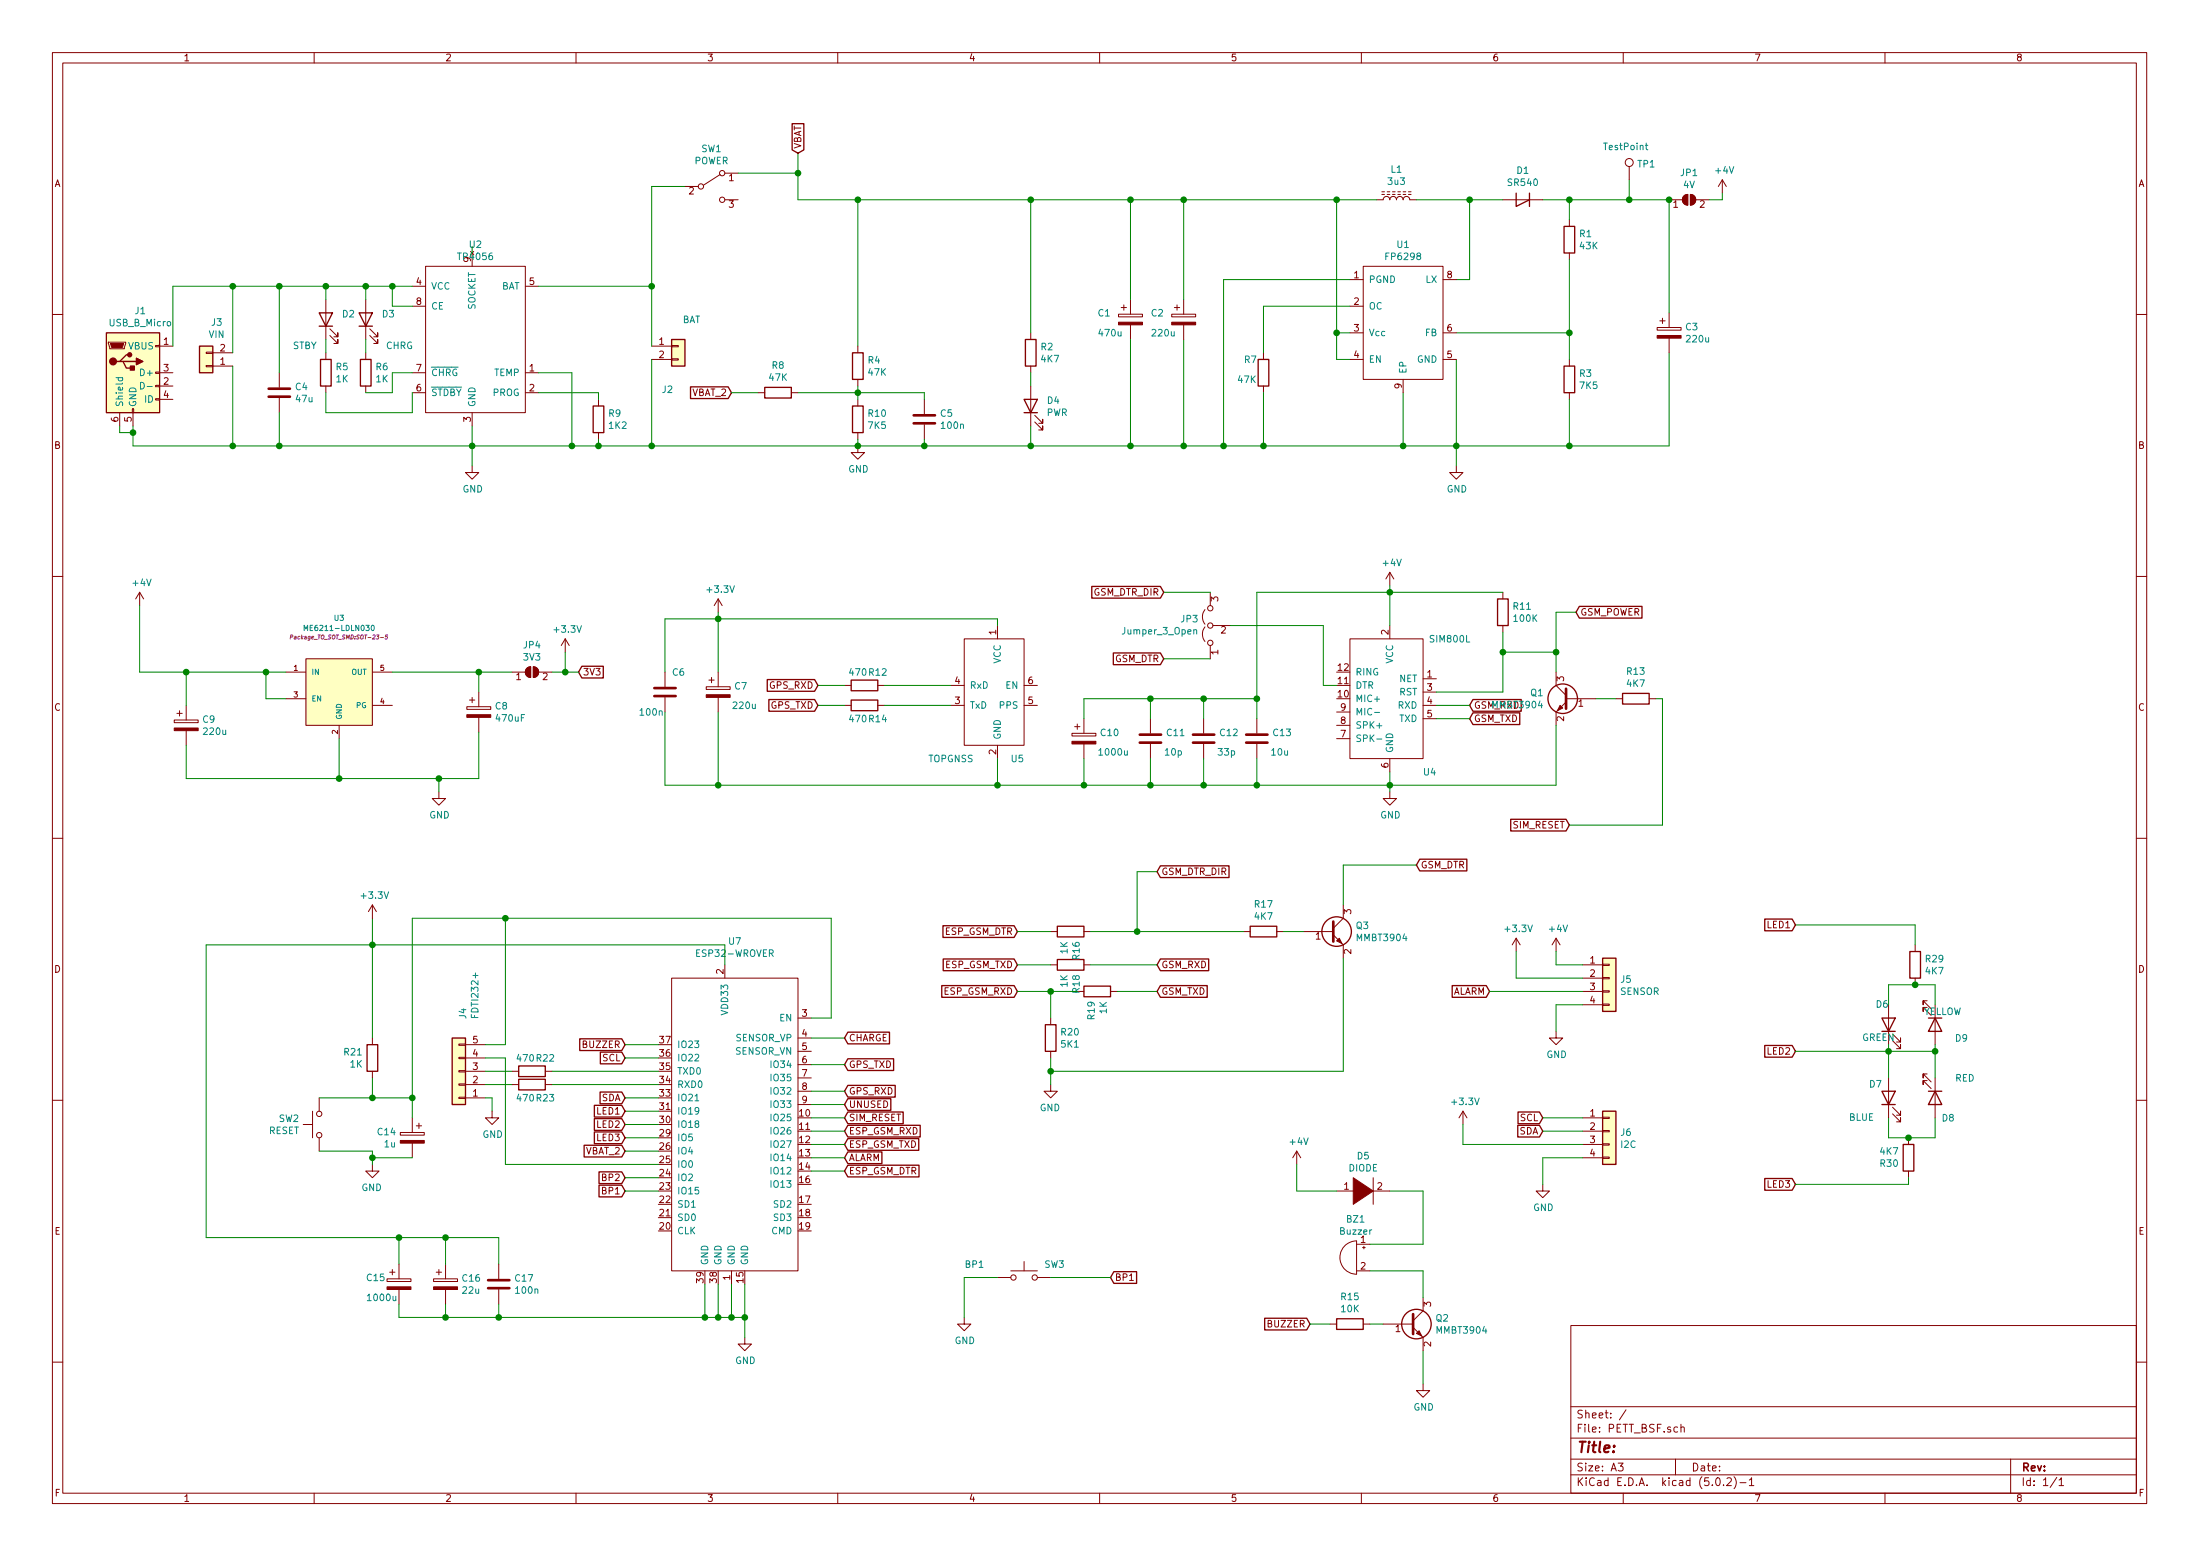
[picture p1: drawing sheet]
<svg xmlns="http://www.w3.org/2000/svg" width="420mm" height="297mm" viewBox="0 0 420 297" stroke-linecap="round" stroke-linejoin="round" font-family="sans-serif">
<g fill="none" stroke="#840000" stroke-width=".19">
<path d="M10 10h400v277h-400zM12 12h396v273.1h-396zM60 10v2M110 10v2M160 10v2M210 10v2M260 10v2M310 10v2M360 10v2M130.8 35.6h2.5M137.5 33.3l-3.1 2M138.4 38.1h2.6"/>
<path d="M138.4 33.1h2.6M262.9 38.1h1.3a.63 .63 0 0 1 .6-.6 .63 .63 0 0 1 .6 .6 .63 .63 0 0 1 .7-.6 .63 .63 0 0 1 .6 .6 .63 .63 0 0 1 .6-.6 .63 .63 0 0 1 .7 .6 .63 .63 0 0 1 .6-.6 .63 .63 0 0 1 .6 .6h1.3M263.9 37.1h.5M263.9 36.6h.5M264.9 37.1h.5M264.9 36.6h.5M265.9 37.1h.5M265.9 36.6h.5M267 37.1h.5M267 36.6h.5M268 37.1h.5M268 36.6h.5"/>
<path d="M269 37.1h.5M269 36.6h.5M287 38.1h7.6M311.1 31.8v2.5M318.8 38.1h2.5M321.5 37.5l.5-.3 .3-.1v2.1a1.03 1.03 0 0 1-.9-.6 1.03 1.03 0 0 1 .1-1.1zM322.8 37.1a1.02 1.02 0 0 1 1 1 1.02 1.02 0 0 1-1 1.1zM323.8 38.1h2.6M328.9 34.3l-.7 1.3M328.9 34.3v2.6M328.9 34.3l.8 1.3M62.2 57.2v7.6"/>
<path d="M69.8 57.2v7.6M78.7 54.6h2.6M78.7 58.5h2.6M81.3 50.8h19v28h-19zM90.2 48.3v2.5M100.3 54.6h2.6M213.6 60h4.6v.5h-4.6zM214.1 58.7h1M214.6 58.2v1M215.9 57.2v2.8M223.8 60h4.5v.5h-4.5zM224.3 58.7h1"/>
<path d="M224.8 58.2v1M226.1 57.2v2.8M257.8 58.5h2.5M257.8 53.4h2.5M260.3 50.8h15.3v21.6h-15.3zM275.6 53.4h2.5M299.7 41.9v1.3M299.7 48.3v1.3M318.8 59.7v2.8M10 60h2M20.7 65.3h3.3v.3l-.3 1h-2.7zM22.9 78.8v2.5"/>
<path d="M25.3 78h.2v.8h-.2zM25.4 78.8v2.5M29.7 76.1h.8v.3h-.8zM29.7 73.6h.8v.2h-.8zM29.7 71h.8v.3h-.8zM29.7 65.9h.8v.3h-.8zM30.5 71.2h2.5M30.5 66.1h2.5M30.5 73.7h2.5M30.5 76.2h2.5M39.4 67.2h1.2v.3h-1.2zM39.4 69.8h1.2v.2h-1.2z"/>
<path d="M40.6 69.9h3.8M40.6 67.3h3.8M53.3 71.2v2.8M53.3 76v2.8M62.2 67.3v1.3M62.2 73.7v1.3M63 64l1.5 1.6v-.8v.8h-.7M63 62.8l1.5 1.5v-.8v.8h-.7M69.8 67.3v1.3M69.8 73.7v1.3M70.6 64l1.5 1.6v-.8v.8h-.7M70.6 62.8l1.5 1.5v-.8v.8h-.7"/>
<path d="M78.7 71.2h2.6M78.7 75h2.6M90.2 78.8v2.5M100.3 71.2h2.6M100.3 75h2.6M114.3 76.2v1.3M124.5 66.1h3.8M124.5 68.6h3.8M128.3 68.5h1.2v.2h-1.2zM128.3 65.9h1.2v.3h-1.2zM144.8 75h1.2M151.1 75h1.3"/>
<path d="M163.8 66.1v1.2M163.8 72.4v1.3M163.8 76.2v1.3M176.5 76.2v2.8M196.8 63.5v1.3M196.8 69.9v1.3M196.8 73.7v7.6M197.6 79.3l1.5 1.5v-.8v.8h-.7M215.9 62v2.8M226.1 62v2.8M241.3 67.3v1.3M241.3 73.7v1.3"/>
<path d="M257.8 68.6h2.5M257.8 63.5h2.5M268 72.4v2.6M275.6 68.6h2.5M275.6 63.5h2.5M299.7 68.6v1.3M299.7 75v1.2M316.5 62.5h4.6v.5h-4.6zM317 61.3h1M317.5 60.7v1.1M318.8 64.6v2.7M408 60h2"/>
<path d="M90.2 88.9v1.3h1.2l-1.2 1.3-1.3-1.3h1.3M114.3 82.6v1.3M163.8 85.1v1.3h1.3l-1.3 1.3-1.2-1.3h1.2M163.8 82.6v1.3M176.5 81.1v2.8M197.6 80.6l1.5 1.5v-.8v.8h-.7M278.1 88.9v1.3h1.3l-1.3 1.3-1.2-1.3h1.2M10 110h2M26.7 113.1l-.8 1.2M26.7 113.1v2.5M26.7 113.1l.7 1.2M137.2 114.3l-.8 1.3"/>
<path d="M137.2 114.3v2.6M137.2 114.3l.7 1.3M190.5 119.4v2.6M230.1 119.7a2.26 2.26 0 0 0 0 2.8M230.1 116.4a2.26 2.26 0 0 0 0 2.8M231.1 113.1v2.5M231.6 119.4h3.3M265.4 109.3v2.5M265.4 119.4v2.6M265.4 109.3l-.7 1.2M265.4 109.3l.8 1.2M287 113.1v1.2"/>
<path d="M287 119.4v1.3M408 110h2M33.3 137.5h4.5v.5h-4.5zM33.8 136.2h1M34.3 135.7v1M35.6 134.7v2.8M35.6 139.5v2.8M54.6 133.4h3.8M54.6 128.3h3.8M58.4 125.8h12.7v12.7h-12.7zM64.8 138.5v2.5M71.1 134.7h3.8"/>
<path d="M71.1 128.3h3.8M89.2 134.9h4.5v.5h-4.5zM89.7 133.6h1M90.2 133.1v1M91.4 132.1v2.8M91.4 136.9v2.8M97.8 128.3h2.5M100.7 127.5l.6-.2v2a1.02 1.02 0 0 1-.9-.6 1.02 1.02 0 0 1 .3-1.2zM101.9 127.3a1.02 1.02 0 0 1 1 1 1.02 1.02 0 0 1-1 1zM102.9 128.3h2.5M107.9 122l-.7 1.2M107.9 122v2.5"/>
<path d="M107.9 122l.8 1.2M127 128.3v2.8M127 133.1v2.8M134.9 131.1h4.5v.5h-4.5zM135.4 129.8h1M135.9 129.3v1M137.2 128.3v2.8M137.2 133.1v2.8M161.3 134.7h1.3M161.3 130.8h1.3M167.6 134.7h1.3M167.6 130.8h1.3"/>
<path d="M181.6 134.7h2.5M181.6 130.8h2.5M184.1 122h11.5v20.3h-11.5zM195.6 134.7h2.5M195.6 130.8h2.5M204.7 140h4.6v.5h-4.6zM205.2 138.7h1M205.7 138.2v1M207 137.2v2.8M219.7 137.2v2.8M229.9 137.2v2.8M231.1 123.2v2.6"/>
<path d="M240 137.2v2.8M255.3 138.5h2.5M255.3 135.9h2.5M257.8 122h14v22.8h-14zM271.8 129.6h2.5M271.8 132.1h2.5M271.8 134.7h2.5M271.8 137.2h2.5M282.5 134a.59 .59 0 0 0-.7 .6 .59 .59 0 0 0 .7 .6v-.5h-.2M283.8 134l-.5-.1-.2 .2v.3l.5 .3 .2 .3-.3 .2h-.5M284.3 135.2v-1.3l.4 1 .4-1v1.3M297.2 128.3v2.5l1.9 2"/>
<path d="M299.1 134l-1.9 1.9v2.6M299.1 133.4h5.7M308.6 133.4h1.3M315 133.4h1.2M83.8 151.2v1.2h1.3l-1.3 1.3-1.3-1.3h1.3M190.5 142.3v2.5M207 142v2.8M219.7 142v2.8M229.9 142v2.8M240 142v2.8M255.3 141h2.5M265.4 151.2v1.2h1.3l-1.3 1.3-1.2-1.3h1.2"/>
<path d="M265.4 144.8v2.6M10 160h2M71.1 172.8v2.5M71.1 172.8l-.7 1.2M71.1 172.8l.8 1.2M200.7 177.8h1.2M207 177.8h1.3M237.5 177.8h1.3M243.8 177.8h1.3M248.9 177.8h5.7M254.6 178.5l1.9 1.9v2.5M256.5 172.8v2.5l-1.9 1.9"/>
<path d="M289.6 179.1l-.8 1.3M289.6 179.1v2.5M289.6 179.1l.7 1.3M297.2 179.1v2.5M297.2 179.1l-.8 1.3M297.2 179.1l.7 1.3M408 160h2M71.1 198.2v1.2M87.6 199.3h1.3v.3h-1.3zM88.9 199.4h3.8M128.3 186.7h24.1v55.9h-24.1zM138.4 184.2v2.5"/>
<path d="M152.4 194.3h2.5M152.4 198.2h2.5M200.7 194.3v1.3M200.7 184.2h1.2M205.7 189.3h1.3M207 184.2h1.3M212.1 189.3h1.3M297.2 196.9v1.3h1.2l-1.2 1.2-1.3-1.2h1.3M302.3 189.3h3.8M302.3 184.2h3.8M302.3 186.7h3.8M302.3 191.8h3.8"/>
<path d="M306.1 191.7h1.2v.2h-1.2zM306.1 189.1h1.2v.3h-1.2zM306.1 184.1h1.2v.2h-1.2zM306.1 186.6h1.2v.3h-1.2zM360.7 191.8v7.6M361.4 198.7l1.6 1.5v-.8v.8h-.8M361.4 197.4l1.6 1.5v-.7v.7h-.8M365.8 180.4v1.2M365.8 186.7v1.3M368 191h-.7v.8v-.8l1.5 1.6M369.6 191.8v7.6M10 210h2"/>
<path d="M57.9 214.7h1.8M59.7 212.1v5.1M61 209.6v2.5M61 217.2v2.5M71.1 204.5v1.3M76.5 216.2h4.5v.5h-4.5zM78.7 213.4v2.8M78.7 218.2v2.8M79.5 214.9h1M80 214.4v1M87.6 201.8h1.3v.3h-1.3zM87.6 206.9h1.3v.3h-1.3z"/>
<path d="M87.6 209.5h1.3v.2h-1.3zM87.6 204.4h1.3v.2h-1.3zM88.9 204.5h3.8M88.9 207h3.8M88.9 209.6h3.8M88.9 202h3.8M94 212.1v1.3h1.2l-1.2 1.3-1.3-1.3h1.3M97.8 204.5h1.3M97.8 207h1.3M104.1 204.5h1.3M104.1 207h1.3M152.4 200.7h2.5"/>
<path d="M152.4 203.2h2.5M152.4 205.8h2.5M152.4 208.3h2.5M152.4 210.9h2.5M200.7 207v1.3h-1.3l1.3 1.3 1.2-1.3h-1.2M200.7 200.7v1.3M247.6 219.7l-.7 1.3M247.6 219.7v2.6M247.6 219.7l.8 1.3M279.4 212.1l-.8 1.3M279.4 212.1v2.6M279.4 212.1l.8 1.3"/>
<path d="M302.3 213.4h3.8M302.3 215.9h3.8M302.3 218.5h3.8M306.1 218.3h1.2v.3h-1.2zM306.1 213.3h1.2v.2h-1.2zM306.1 215.8h1.2v.3h-1.2zM360.7 205.8v7.6M361.4 212.6l1.6 1.6v-.8v.8h-.8M361.4 211.4l1.6 1.5v-.8v.8h-.8M364.5 217.2v1.3M368 205h-.7v.8v-.8l1.5 1.5M368 206.3h-.7v.7v-.7l1.5 1.5"/>
<path d="M369.6 205.8v7.6M408 210h2M71.1 222.3v1.3h-1.3l1.3 1.2 1.3-1.2h-1.3M255.3 227.4h3.8M256.8 237.8a3.3 3.3 0 0 1 2.3-.9v6.3a3.2 3.2 0 0 1-2.9-1.9 3.2 3.2 0 0 1 .6-3.5zM259.1 237.5h2.5M260.2 238.2h.5M260.5 237.9v.5M261.6 227.4h3.8M262.3 224.8v5.1M294.6 226.1v1.3h1.3l-1.3 1.2-1.2-1.2h1.2M302.3 221h3.8"/>
<path d="M306.1 220.9h1.2v.2h-1.2zM364.5 223.6v1.2M73.9 244.1h4.6v.5h-4.6zM74.4 242.9h1M74.9 242.4v1M76.2 241.3v2.8M76.2 246.2v2.8M82.8 244.1h4.6v.5h-4.6zM83.3 242.9h1M83.8 242.4v1M85.1 241.3v2.8M85.1 246.2v2.8"/>
<path d="M95.2 241.3v2.8M95.2 246.2v2.8M139.7 242.6v2.5M142.2 255.3v1.3h1.3l-1.3 1.2-1.2-1.2h1.2M184.1 251.5v1.3h1.3l-1.3 1.2-1.2-1.2h1.2M190.5 243.9h2.5M193 242.6h5.1M195.6 240.8v1.8M198.1 243.9h2.6M254 252.8h1.3M259.1 242.6h2.5M260.3 252.8h1.3"/>
<path d="M264.2 252.8h5.7M269.9 253.4l1.9 1.9v2.5M271.8 247.7v2.5l-1.9 1.9M300 253h108v32.1h-108zM10 260h2M271.8 264.2v1.3h1.2l-1.2 1.2-1.3-1.2h1.3M300 278.5h108M300 274.5h108M300 268.5h108M309 279.3h1l-.5 .6 .4 .1v.7l-.2 .1-.7-.1M310.5 269.1l-1.2 2M320 278.5v3"/>
<path d="M321 272.5l.3-.1 .3 .1 .1 .9M321 271.9v1.5M384 278.5v6.6M408 260h2M60 285.1v1.9M110 285.1v1.9M160 285.1v1.9M210 285.1v1.9M260 285.1v1.9M300 281.5h108M310 285.1v1.9M327.8 282.3l.2-.2a.86 .86 0 0 1 .2 1.5 .79 .79 0 0 1-.4-1.3z"/>
<path d="M329.2 283.5v.1M329.8 282.3l.6-.2 .2 .2 .1 .2-1 1.1h1M331.2 281.9a1.71 1.71 0 0 1 0 2.3M332.3 283h1.2M334.1 282.5l.4-.4v1.5M334.1 283.6h.8M360 285.1v1.9M392.8 282l-1.3 2M393.2 282.5l.5-.4v1.5M393.2 283.6h.9"/>
<circle cx="133.9" cy="35.6" r=".51"/>
<circle cx="137.9" cy="33.1" r=".51"/>
<circle cx="137.9" cy="38.1" r=".51"/>
<circle cx="311.2" cy="31" r=".76"/>
<circle cx="231.1" cy="119.4" r=".51"/>
<circle cx="231.1" cy="116.1" r=".51"/>
<circle cx="231.1" cy="122.7" r=".51"/>
<circle cx="61" cy="212.6" r=".51"/>
<circle cx="61" cy="216.7" r=".51"/>
<circle cx="193.5" cy="243.9" r=".51"/>
<circle cx="197.6" cy="243.9" r=".51"/>
</g>
<path d="M314.2 27.7h.5M314.4 27.3v1.1l.3 .2M22.1 72.1h1.3M22.6 72.1v.4l.2 .2 .6-.1v-.5M26.8 73a.64 .64 0 0 1 .8 .6 .64 .64 0 0 1-.8 .7zM28.1 73.8h1M71 119.4h.1a.55 .55 0 0 1 .4 .5 .55 .55 0 0 1-.4 .5l-.2-.4zM58.1 120.4v-1l.3 .7 .4-.7v1M228 120.3h.5v.7M262.5 136h1M262.9 141.1h1M132.7 210.1h.8" fill="none" stroke="#008484" stroke-width=".19"/>
<g fill="none" stroke="#840000" stroke-width=".25">
<path d="M151.3 23.6h2.2v5l-1.1 .6-1.1-.6zM289.6 36.9v2.5l2.5-1.3M292.1 36.9v2.5M61 59.7h2.5l-1.3 2.6zM68.6 59.7h2.5l-1.3 2.6zM298.7 43.2h2v5.1h-2zM20.3 63.5h10.2v15.3h-10.2zM22.9 69h.6l.6 1.3h1.3M23.5 69h2.5M24.8 67.7h-.7l-1.2 1.3h-.7M38.1 66.1h2.5v5.1h-2.5zM61 62.3h2.5"/>
<path d="M61.2 68.6h2v5.1h-2zM68.6 62.3h2.5M68.8 68.6h2.1v5.1h-2.1zM113.3 77.5h2v5.1h-2zM128.3 64.8h2.5v5.1h-2.5zM131.9 73.8h7.2l.6 1.2-.6 1.1h-7.2zM146 74h5.1v2h-5.1zM162.8 77.5h2v5.1h-2zM162.8 67.3h2v5.1h-2zM195.6 76.2h2.5l-1.3 2.6zM195.6 78.8h2.5M195.8 64.8h2.1v5.1h-2.1z"/>
<path d="M240.3 68.6h2v5.1h-2zM298.7 69.9h2v5.1h-2zM208.5 111.9h13.1l.6 1.2-.6 1.1h-13.1zM286 114.3h2v5.1h-2zM301.6 115.8h12v2.2h-12l-.6-1.1zM111.1 127.2h4.1v2.2h-4.1l-.6-1.1zM146.5 129.7h9.1l.6 1.1-.6 1.2h-9.1zM146.8 133.5h8.8l.6 1.2-.6 1.1h-8.8zM162.6 129.8h5v2.1h-5zM162.6 133.6h5v2.1h-5zM212.6 124.6h9l.6 1.2-.6 1.1h-9zM281.3 133.5h9.2v2.3h-9.2l-.6-1.1z"/>
<path d="M281.3 136.1h8.9v2.2h-8.9l-.6-1.1zM309.9 132.4h5.1v2h-5.1zM288.5 156.4h10.6l.6 1.1-.6 1.1h-10.6zM180.1 176.7h13.6l.6 1.1-.6 1.2h-13.6zM201.9 176.8h5.1v2.1h-5.1zM221.6 165.3h13.1v2.2h-13.1l-.6-1.1zM238.8 176.8h5v2.1h-5zM271.1 164h9v2.3h-9l-.6-1.2zM337 175.4h5.3l.6 1.2-.6 1.1h-5.3zM70.1 199.4h2v5.1h-2zM86.4 198.2h2.5v12.7h-2.5zM110.7 198.3h8l.7 1.1-.7 1.1h-8z"/>
<path d="M161.9 197h8v2.3h-8l-.6-1.1zM179.9 188.1h13.8l.6 1.2-.6 1.1h-13.8zM180.1 183.1h13.6l.6 1.1-.6 1.1h-13.6zM199.6 195.6h2.1v5.1h-2.1zM201.9 183.2h5.1v2h-5.1zM207 188.3h5.1v2h-5.1zM221.6 183.1h9.2v2.2h-9.2l-.6-1.1zM221.6 188.1h9v2.3h-9l-.6-1.1zM277.3 188.1h6.5l.7 1.2-.7 1.1h-6.5zM306.1 182.9h2.5v10.2h-2.5zM337 199.6h5.3l.6 1.1-.6 1.1h-5.3zM359.4 194.3h2.5l-1.2 2.6z"/>
<path d="M364.7 181.6h2.1v5.1h-2.1zM369.6 194.3l1.2 2.6h-2.5zM99.1 203.5h5v2h-5zM99.1 206h5v2.1h-5zM111.6 218.6h7.1l.7 1.1-.7 1.2h-7.1zM113.5 213.5h5.2l.7 1.2-.7 1.1h-5.2zM113.5 211h5.2l.7 1.1-.7 1.1h-5.2zM113.5 216.1h5.2l.7 1.1-.7 1.1h-5.2zM114.6 208.5h4.1l.7 1.1-.7 1.1h-4.1zM114.7 200.8h4l.7 1.2-.7 1.1h-4zM161.9 214.8h13.8v2.3h-13.8l-.6-1.2zM161.9 217.4h13.6v2.2h-13.6l-.6-1.1z"/>
<path d="M161.9 212.3h10.6v2.2h-10.6l-.6-1.1zM161.9 207.2h9.1v2.2h-9.1l-.6-1.1zM161.9 202.1h8.8v2.3h-8.8l-.6-1.2zM161.9 219.9h6.5v2.2h-6.5l-.6-1.1zM161.9 209.7h8.2v2.3h-8.2l-.6-1.1zM289.9 214.8h4.1l.6 1.1-.6 1.2h-4.1zM289.9 212.3h4.1l.6 1.1-.6 1.1h-4.1zM306.1 212.1h2.5v10.2h-2.5zM359.4 208.3h2.5l-1.2 2.6zM359.4 210.9h2.5M363.5 218.5h2v5.1h-2zM368.3 208.3h2.5"/>
<path d="M369.6 208.3l1.2 2.6h-2.5zM114.4 226.2h4.3l.7 1.2-.7 1.1h-4.3zM114.4 223.7h4.3l.7 1.1-.7 1.1h-4.3zM161.9 222.4h13.6v2.3h-13.6l-.6-1.1zM337 225h5.3l.6 1.1-.6 1.1h-5.3zM212.7 242.8h4.4v2.2h-4.4l-.6-1.1zM241.5 251.6h8.1l.6 1.2-.6 1.1h-8.1zM255.3 251.8h5v2h-5z"/>
<circle cx="298.4" cy="133.4" r="2.82"/>
<circle cx="255.3" cy="177.8" r="2.82"/>
<circle cx="270.5" cy="252.8" r="2.82"/>
</g>
<g fill="none" stroke="#008400" stroke-width=".19">
<path d="M130.8 35.6h-6.3v30.5M141 33.1h11.4M152.4 29.2v8.9h110.5M163.8 38.1v28M196.8 38.1v25.4M215.9 38.1v19.1M226.1 38.1v19.1M255.3 38.1v30.5h2.5M270.5 38.1h16.5M280.7 38.1v15.3h-2.6M294.6 38.1h24.2v21.6M299.7 38.1v3.8"/>
<path d="M311.1 34.3v3.8M328.9 36.9v1.2h-2.5M44.4 54.6v12.7M53.3 54.6v16.6M62.2 54.6v2.6M69.8 54.6v2.6M74.9 54.6v3.9h3.8M78.7 54.6h-45.7v11.5M90.2 47v1.3M102.9 54.6h21.6M257.8 58.5h-16.5v8.8M257.8 53.4h-24.1v31.7"/>
<path d="M299.7 49.6v19M44.4 69.9v15.2M53.3 78.8v6.3M62.2 75v3.8h16.5v-3.8M62.2 64.8v2.5M69.8 64.8v2.5M78.7 71.2h-3.8v3.8h-5.1M102.9 71.2h6.3v13.9M102.9 75h11.4v1.2M124.5 68.6v16.5M139.7 75h5.1M152.4 75h24.1v1.2"/>
<path d="M163.8 73.7v2.5M196.8 71.2v2.5M215.9 64.8v20.3M226.1 64.8v20.3M241.3 75v10.1M255.3 63.5h2.5M268 75v10.1M278.1 68.6v20.3M278.1 63.5h21.6M299.7 76.2v8.9M318.8 67.3v17.8h-293.4v-3.8M22.9 81.3v1.3h2.5"/>
<path d="M90.2 81.3v7.6M114.3 83.9v1.2M163.8 83.9v1.2M176.5 83.9v1.2M196.8 81.3v3.8M26.7 115.6v12.7h27.9M137.2 116.9v11.4M190.5 119.4v-1.3h-63.5v10.2M222.2 113.1h8.9M234.9 119.4h17.8v11.4h2.6M265.4 111.8v7.6M287 113.1h-47v24.1"/>
<path d="M301 116.9h-3.8v11.4M35.6 128.3v6.4M50.8 128.3v5.1h3.8M74.9 128.3h22.9M91.4 139.7v8.9h-55.8v-6.3M91.4 128.3v3.8M105.4 128.3h5.1M107.9 124.5v3.8M127 135.9v14h170.2v-11.4M137.2 135.9v14M156.2 134.7h5.1M156.2 130.8h5.1"/>
<path d="M168.9 134.7h12.7M168.9 130.8h12.7M219.7 133.4v3.8M222.2 125.8h8.9M229.9 133.4v3.8M240 133.4h-33v3.8M274.3 134.7h6.4M274.3 137.2h6.4M287 124.5h10.2M287 120.7v11.4h-12.7M304.8 133.4h3.8M316.2 133.4h1.3v24.1h-17.8"/>
<path d="M64.8 141v7.6M83.8 148.6v2.6M190.5 144.8v5.1M207 144.8v5.1M219.7 144.8v5.1M229.9 144.8v5.1M240 144.8v5.1M265.4 147.4v3.8M71.1 175.3v22.9M96.5 175.3v24.1h-3.8M194.3 177.8h6.4M208.3 177.8h29.2"/>
<path d="M221 166.4h-3.8v11.4M245.1 177.8h3.8M270.5 165.1h-14v7.7M342.9 176.6h22.9v3.8M119.4 199.4h6.3M138.4 184.2v-3.8h-99v55.9h55.8v5M154.9 194.3h3.8v-19h-80v38.1M154.9 198.2h6.4M194.3 184.2h6.4M194.3 189.3h11.4M200.7 189.3v5M208.3 184.2h12.7"/>
<path d="M213.4 189.3h7.6M256.5 182.9v21.6h-55.8M284.5 189.3h17.8M289.6 181.6v5.1h12.7M297.2 181.6v2.6h5.1M302.3 191.8h-5.1v5.1M360.7 191.8v-3.8h8.9v3.8M360.7 199.4v6.4M369.6 199.4v6.4M61 219.7h10.1v2.6M61 209.6h17.7M71.1 205.8v3.8"/>
<path d="M92.7 209.6h1.3v2.5M92.7 202h3.8v20.3h29.2M92.7 207h5.1M92.7 204.5h5.1M105.4 207h20.3M105.4 204.5h20.3M119.4 209.6h6.3M119.4 217.2h6.3M119.4 202h6.3M119.4 214.7h6.3M119.4 219.7h6.3M119.4 212.1h6.3"/>
<path d="M154.9 215.9h6.4M154.9 218.5h6.4M154.9 203.2h6.4M154.9 208.3h6.4M154.9 213.4h6.4M154.9 210.9h6.4M200.7 202v5M279.4 214.7v3.8h22.9M294.6 215.9h7.7M294.6 213.4h7.7M342.9 200.7h26.7M360.7 213.4v3.8h8.9v-3.8"/>
<path d="M71.1 221h7.6M76.2 236.3v5M85.1 236.3v5M119.4 227.4h6.3M119.4 224.8h6.3M154.9 221h6.4M154.9 223.6h6.4M247.6 222.3v5.1h7.7M265.4 227.4h6.4v10.1h-10.2M302.3 221h-7.7v5.1M364.5 224.8v1.3h-21.6M76.2 249v2.5h66"/>
<path d="M85.1 249v2.5M95.2 249v2.5M134.6 245.1v6.4M137.2 245.1v6.4M139.7 245.1v6.4M142.2 245.1v10.2M190.5 243.9h-6.4v7.6M200.7 243.9h11.4M250.2 252.8h3.8M261.6 252.8h2.6M261.6 242.6h10.2v5.1M271.8 257.8v6.4"/>
</g>
<g fill="#840000" stroke="#840000" stroke-width=".19">
<path d="M76.5 217.7h4.5v.5h-4.5z"/>
<path d="M73.9 245.7h4.6v.5h-4.6z"/>
<path d="M82.8 245.7h4.6v.5h-4.6z"/>
<path d="M134.9 132.6h4.5v.5h-4.5z"/>
<path d="M297.9 134.7l.5 .5-1 .5z"/>
<path d="M204.7 141.5h4.6v.5h-4.6z"/>
<path d="M213.6 61.5h4.6v.5h-4.6z"/>
<path d="M316.5 64h4.6v.6h-4.6z"/>
<path d="M321.5 37.5l.5-.3 .3-.1v2.1a1.03 1.03 0 0 1-.9-.6 1.03 1.03 0 0 1 .1-1.1z"/>
<path d="M322.8 37.1a1.02 1.02 0 0 1 1 1 1.02 1.02 0 0 1-1 1.1z"/>
<path d="M223.8 61.5h4.5v.5h-4.5z"/>
<path d="M270.5 254.5l.5-.5 .5 1.1z"/>
<path d="M100.7 127.5l.6-.2v2a1.02 1.02 0 0 1-.9-.6 1.02 1.02 0 0 1 .3-1.2z"/>
<path d="M101.9 127.3a1.02 1.02 0 0 1 1 1 1.02 1.02 0 0 1-1 1z"/>
<path d="M89.2 136.4h4.5v.5h-4.5z"/>
<path d="M33.3 139h4.5v.5h-4.5z"/>
<path d="M21.1 65.6h2.5l-.2 .7h-2.1z"/>
<path d="M258.4 224.8l3.9 2.6-3.9 2.5z"/>
<path d="M255.3 179.6l.5-.5 .5 1z"/>
</g>
<g fill="#008400" stroke="#008400" stroke-width=".25">
<circle cx="71.1" cy="221" r=".51"/>
<circle cx="142.2" cy="251.5" r=".51"/>
<circle cx="139.7" cy="251.5" r=".51"/>
<circle cx="137.2" cy="251.5" r=".51"/>
<circle cx="85.1" cy="236.3" r=".51"/>
<circle cx="85.1" cy="251.5" r=".51"/>
<circle cx="265.4" cy="149.9" r=".51"/>
<circle cx="240" cy="149.9" r=".51"/>
<circle cx="240" cy="133.4" r=".51"/>
<circle cx="137.2" cy="118.1" r=".51"/>
<circle cx="137.2" cy="149.9" r=".51"/>
<circle cx="265.4" cy="113.1" r=".51"/>
<circle cx="134.6" cy="251.5" r=".51"/>
<circle cx="95.3" cy="251.5" r=".51"/>
<circle cx="71.1" cy="180.4" r=".51"/>
<circle cx="78.7" cy="209.6" r=".51"/>
<circle cx="96.5" cy="175.3" r=".51"/>
<circle cx="200.7" cy="189.3" r=".51"/>
<circle cx="219.7" cy="133.4" r=".51"/>
<circle cx="229.9" cy="133.4" r=".51"/>
<circle cx="229.9" cy="149.9" r=".51"/>
<circle cx="219.7" cy="149.9" r=".51"/>
<circle cx="76.2" cy="236.3" r=".51"/>
<circle cx="71.1" cy="209.6" r=".51"/>
<circle cx="74.9" cy="54.6" r=".51"/>
<circle cx="90.2" cy="85.1" r=".51"/>
<circle cx="62.2" cy="54.6" r=".51"/>
<circle cx="69.9" cy="54.6" r=".51"/>
<circle cx="109.2" cy="85.1" r=".51"/>
<circle cx="226.1" cy="38.1" r=".51"/>
<circle cx="226.1" cy="85.1" r=".51"/>
<circle cx="268" cy="85.1" r=".51"/>
<circle cx="280.7" cy="38.1" r=".51"/>
<circle cx="299.7" cy="63.5" r=".51"/>
<circle cx="278.1" cy="85.1" r=".51"/>
<circle cx="299.7" cy="38.1" r=".51"/>
<circle cx="318.8" cy="38.1" r=".51"/>
<circle cx="163.8" cy="75" r=".51"/>
<circle cx="163.8" cy="85.1" r=".51"/>
<circle cx="83.8" cy="148.6" r=".51"/>
<circle cx="108" cy="128.3" r=".51"/>
<circle cx="64.8" cy="148.6" r=".51"/>
<circle cx="35.6" cy="128.3" r=".51"/>
<circle cx="255.3" cy="38.1" r=".51"/>
<circle cx="241.3" cy="85.1" r=".51"/>
<circle cx="233.7" cy="85.1" r=".51"/>
<circle cx="311.1" cy="38.1" r=".51"/>
<circle cx="176.5" cy="85.1" r=".51"/>
<circle cx="196.9" cy="85.1" r=".51"/>
<circle cx="215.9" cy="85.1" r=".51"/>
<circle cx="215.9" cy="38.1" r=".51"/>
<circle cx="196.8" cy="38.1" r=".51"/>
<circle cx="50.8" cy="128.3" r=".51"/>
<circle cx="255.3" cy="63.5" r=".51"/>
<circle cx="163.8" cy="38.1" r=".51"/>
<circle cx="287" cy="124.5" r=".51"/>
<circle cx="200.7" cy="204.5" r=".51"/>
<circle cx="217.2" cy="177.8" r=".51"/>
<circle cx="297.2" cy="124.5" r=".51"/>
<circle cx="365.8" cy="188" r=".51"/>
<circle cx="360.7" cy="200.7" r=".51"/>
<circle cx="364.5" cy="217.2" r=".51"/>
<circle cx="369.6" cy="200.7" r=".51"/>
<circle cx="152.4" cy="33.1" r=".51"/>
<circle cx="299.7" cy="85.1" r=".51"/>
<circle cx="114.3" cy="85.1" r=".51"/>
<circle cx="124.5" cy="85.1" r=".51"/>
<circle cx="124.5" cy="54.6" r=".51"/>
<circle cx="25.4" cy="82.6" r=".51"/>
<circle cx="53.3" cy="85.1" r=".51"/>
<circle cx="44.5" cy="85.1" r=".51"/>
<circle cx="53.3" cy="54.6" r=".51"/>
<circle cx="44.5" cy="54.6" r=".51"/>
<circle cx="91.4" cy="128.3" r=".51"/>
<circle cx="190.5" cy="149.9" r=".51"/>
<circle cx="207" cy="149.9" r=".51"/>
</g>
<g fill="none" stroke="#840000" stroke-width=".51">
<path d="M51.3 75.7h4.1M51.3 74.2h4.1M174.5 79.3h4.1M174.5 80.8h4.1M125 132.9h4M125 131.4h4M299.1 131.5v3.8M217.7 141.8h4M217.7 140.2h4M227.8 141.8h4.1M227.8 140.2h4.1M238 141.8h4.1"/>
<path d="M238 140.2h4.1M254.6 175.9v3.8M93.2 245.9h4.1M93.2 244.4h4.1M269.9 250.9v3.8"/>
</g>
<g fill="#ffffc2" stroke="#ffffc2" stroke-width=".19">
<path d="M86.4 198.2h2.5v12.7h-2.5z"/>
<path d="M38.1 66.1h2.5v5.1h-2.5z"/>
<path d="M58.4 125.8h12.7v12.7h-12.7z"/>
<path d="M128.3 64.8h2.5v5.1h-2.5z"/>
<path d="M20.3 63.5h10.2v15.3h-10.2z"/>
<path d="M306.1 212.1h2.5v10.2h-2.5z"/>
<path d="M306.1 182.9h2.5v10.2h-2.5z"/>
</g>
<path d="M55.5 121.6h.4v-.3l-.4-.1-.1 .8M74 121.2h-.3l-.1 .4h.4l-.1 .4-.4-.1" fill="none" stroke="#840084" stroke-width=".19"/>
<g fill="#840000" stroke="#840000" stroke-width=".25">
<path d="M24.9 69.9h.8v.7h-.8z"/>
<path d="M26 68.4l1.3 .6-1.3 .6z"/>
<circle cx="21.6" cy="69" r=".63"/>
<circle cx="24.8" cy="67.7" r=".38"/>
</g>
<text font-size="2.8" fill="#840000" x="301" y="277.3">Title:</text>
<g font-size="2.1" fill="#840000">
<text x="301" y="273.5">File: PETT_BSF.sch</text>
<text x="301" y="270.8">Sheet: /</text>
<text x="301" y="280.9">Size: A3</text>
<text x="323" y="280.9">Date:</text>
<text x="386" y="280.9">Rev:</text>
<text x="301" y="283.7">KiCad E.D.A. kicad (5.0.2)-1</text>
<text x="386" y="283.7">Id: 1/1</text>
</g>
<g font-size="1.8" fill="#840000">
<text x="35" y="11.7">1</text>
<text x="85" y="11.7">2</text>
<text x="135" y="11.7">3</text>
<text x="185" y="11.7">4</text>
<text x="235" y="11.7">5</text>
<text x="285" y="11.7">6</text>
<text x="335" y="11.7">7</text>
<text x="385" y="11.7">8</text>
<text x="153" y="28.5" transform="rotate(-90 153 28.5)">VBAT</text>
<text x="10.4" y="35.7">A</text>
<text x="139.2" y="34.6">1</text>
<text x="408.4" y="35.7">A</text>
<text x="131.6" y="37.1">2</text>
<text x="139.2" y="39.7">3</text>
<text x="319.6" y="39.7">1</text>
<text x="324.6" y="39.7">2</text>
<text x="258.6" y="53.1">1</text>
<text x="276.4" y="53.1">8</text>
<text x="79.5" y="54.4">4</text>
<text x="79.5" y="58.2">8</text>
<text x="101.1" y="54.4">5</text>
<text x="258.6" y="58.2">2</text>
<text x="31.3" y="65.8">1</text>
<text x="125.9" y="65.8">1</text>
<text x="258.6" y="63.3">3</text>
<text x="276.4" y="63.3">6</text>
<text x="31.3" y="70.9">3</text>
<text x="42.1" y="69.6">1</text>
<text x="42.1" y="67.1">2</text>
<text x="79.5" y="70.9">7</text>
<text x="101.1" y="70.9">1</text>
<text x="125.9" y="68.4">2</text>
<text x="258.6" y="68.4">4</text>
<text x="276.4" y="68.4">5</text>
<text x="31.3" y="73.4">2</text>
<text x="31.3" y="76">4</text>
<text x="79.5" y="74.7">6</text>
<text x="101.1" y="74.7">2</text>
<text x="132.1" y="75.6">VBAT_2</text>
<text x="267.7" y="74.2" transform="rotate(-90 267.7 74.2)">9</text>
<text x="22.6" y="80.5" transform="rotate(-90 22.6 80.5)">6</text>
<text x="25.1" y="80.5" transform="rotate(-90 25.1 80.5)">5</text>
<text x="89.9" y="80.5" transform="rotate(-90 89.9 80.5)">3</text>
<text x="10.4" y="85.7">B</text>
<text x="408.4" y="85.7">B</text>
<text x="208.8" y="113.7">GSM_DTR_DIR</text>
<text x="232.7" y="114.8" transform="rotate(-90 232.7 114.8)">3</text>
<text x="301.8" y="117.5">GSM_POWER</text>
<text x="190.2" y="121.2" transform="rotate(-90 190.2 121.2)">1</text>
<text x="232.7" y="125" transform="rotate(-90 232.7 125)">1</text>
<text x="233.2" y="120.9">2</text>
<text x="265.2" y="121.2" transform="rotate(-90 265.2 121.2)">2</text>
<text x="98.6" y="129.8">1</text>
<text x="103.7" y="129.8">2</text>
<text x="111.3" y="128.9">3V3</text>
<text x="147" y="131.5">GPS_RXD</text>
<text x="182.4" y="130.6">4</text>
<text x="196.4" y="130.6">6</text>
<text x="212.8" y="126.4">GSM_DTR</text>
<text x="255.6" y="130.6">11</text>
<text x="255.6" y="128.1">12</text>
<text x="272.6" y="129.3">1</text>
<text x="272.6" y="131.9">3</text>
<text x="298.7" y="130.1" transform="rotate(-90 298.7 130.1)">3</text>
<text x="10.4" y="135.7">C</text>
<text x="147.2" y="135.3">GPS_TXD</text>
<text x="182.4" y="134.4">3</text>
<text x="196.4" y="134.4">5</text>
<text x="255.6" y="133.1">10</text>
<text x="256.1" y="135.7">9</text>
<text x="272.6" y="134.4">4</text>
<text x="272.6" y="136.9">5</text>
<text x="281.5" y="137.8">GSM_TXD</text>
<text x="298.7" y="137.7" transform="rotate(-90 298.7 137.7)">2</text>
<text x="301.4" y="134.9">1</text>
<text x="408.4" y="135.7">C</text>
<text x="256.1" y="140.8">7</text>
<text x="256.1" y="138.2">8</text>
<text x="190.2" y="144" transform="rotate(-90 190.2 144)">2</text>
<text x="265.2" y="146.6" transform="rotate(-90 265.2 146.6)">6</text>
<text x="288.9" y="158.2">SIM_RESET</text>
<text x="221.8" y="167">GSM_DTR_DIR</text>
<text x="271.3" y="165.8">GSM_DTR</text>
<text x="180.3" y="178.5">ESP_GSM_DTR</text>
<text x="251.3" y="179.4">1</text>
<text x="258.1" y="174.5" transform="rotate(-90 258.1 174.5)">3</text>
<text x="337.6" y="177.2">LED1</text>
<text x="10.4" y="185.7">D</text>
<text x="138.2" y="185.9" transform="rotate(-90 138.2 185.9)">2</text>
<text x="180.4" y="184.8">ESP_GSM_TXD</text>
<text x="221.8" y="184.8">GSM_RXD</text>
<text x="258.1" y="182.1" transform="rotate(-90 258.1 182.1)">2</text>
<text x="303.7" y="183.9">1</text>
<text x="408.4" y="185.7">D</text>
<text x="180.3" y="189.9">ESP_GSM_RXD</text>
<text x="221.8" y="189.9">GSM_TXD</text>
<text x="277.3" y="189.9">ALARM</text>
<text x="303.7" y="186.5">2</text>
<text x="303.7" y="189">3</text>
<text x="303.7" y="191.6">4</text>
<text x="153.2" y="194.1">3</text>
<text x="153.2" y="197.9">4</text>
<text x="90.3" y="201.7">4</text>
<text x="90.3" y="199.2">5</text>
<text x="111.4" y="200.1">BUZZER</text>
<text x="115.1" y="202.6">SCL</text>
<text x="126" y="201.7">36</text>
<text x="126" y="199.2">37</text>
<text x="153.2" y="200.4">5</text>
<text x="153.2" y="203">6</text>
<text x="162.1" y="203.9">GPS_TXD</text>
<text x="162.1" y="198.8">CHARGE</text>
<text x="337.6" y="201.3">LED2</text>
<text x="90.3" y="209.3">1</text>
<text x="90.3" y="206.8">2</text>
<text x="90.3" y="204.3">3</text>
<text x="126" y="209.3">33</text>
<text x="126" y="206.8">34</text>
<text x="126" y="204.3">35</text>
<text x="153.2" y="205.5">7</text>
<text x="153.2" y="208.1">8</text>
<text x="162.1" y="209">GPS_RXD</text>
<text x="114.1" y="215.3">LED2</text>
<text x="114.1" y="212.8">LED1</text>
<text x="114.9" y="210.2">SDA</text>
<text x="126" y="214.4">30</text>
<text x="126" y="211.9">31</text>
<text x="152.7" y="213.1">10</text>
<text x="152.7" y="215.7">11</text>
<text x="153.2" y="210.6">9</text>
<text x="162.1" y="214">SIM_RESET</text>
<text x="162.1" y="211.5">UNUSED</text>
<text x="290.3" y="214">SCL</text>
<text x="303.7" y="213.1">1</text>
<text x="303.7" y="215.7">2</text>
<text x="111.8" y="220.4">VBAT_2</text>
<text x="114.1" y="217.8">LED3</text>
<text x="126" y="219.5">26</text>
<text x="126" y="217">29</text>
<text x="152.7" y="218.2">12</text>
<text x="152.7" y="220.8">13</text>
<text x="162.1" y="216.6">ESP_GSM_RXD</text>
<text x="162.1" y="219.1">ESP_GSM_TXD</text>
<text x="162.1" y="221.7">ALARM</text>
<text x="290.1" y="216.6">SDA</text>
<text x="303.7" y="218.2">3</text>
<text x="303.7" y="220.8">4</text>
<text x="115.2" y="225.5">BP2</text>
<text x="126" y="227.1">23</text>
<text x="126" y="224.6">24</text>
<text x="126" y="222">25</text>
<text x="152.7" y="223.3">14</text>
<text x="152.7" y="225.8">16</text>
<text x="162.1" y="224.2">ESP_GSM_DTR</text>
<text x="256.7" y="227.1">1</text>
<text x="263" y="227.1">2</text>
<text x="337.6" y="226.7">LED3</text>
<text x="115.2" y="228">BP1</text>
<text x="126" y="232.2">21</text>
<text x="126" y="229.7">22</text>
<text x="152.7" y="229.7">17</text>
<text x="152.7" y="232.2">18</text>
<text x="10.4" y="235.7">E</text>
<text x="126" y="234.7">20</text>
<text x="152.7" y="234.7">19</text>
<text x="259.9" y="237.3">1</text>
<text x="408.4" y="235.7">E</text>
<text x="134.4" y="244.8" transform="rotate(-90 134.4 244.8)">39</text>
<text x="136.9" y="244.8" transform="rotate(-90 136.9 244.8)">38</text>
<text x="139.4" y="244.4" transform="rotate(-90 139.4 244.4)">1</text>
<text x="142" y="244.8" transform="rotate(-90 142 244.8)">15</text>
<text x="212.9" y="244.5">BP1</text>
<text x="259.9" y="242.4">2</text>
<text x="273.3" y="249.4" transform="rotate(-90 273.3 249.4)">3</text>
<text x="242.2" y="253.4">BUZZER</text>
<text x="266.5" y="254.3">1</text>
<text x="273.3" y="257.1" transform="rotate(-90 273.3 257.1)">2</text>
<text x="10.5" y="285.7">F</text>
<text x="35" y="286.7">1</text>
<text x="85" y="286.7">2</text>
<text x="135" y="286.7">3</text>
<text x="185" y="286.7">4</text>
<text x="235" y="286.7">5</text>
<text x="285" y="286.7">6</text>
<text x="335" y="286.7">7</text>
<text x="385" y="286.7">8</text>
<text x="408.5" y="285.7">F</text>
</g>
<g font-size="1.8" fill="#008484">
<text x="134" y="29">SW1</text>
<text x="306.5" y="28.7">TestPoint</text>
<text x="132.6" y="31.4">POWER</text>
<text x="265.2" y="35.3">3u3</text>
<text x="265.7" y="33">L1</text>
<text x="288.1" y="35.5">SR540</text>
<text x="289.7" y="33.2">D1</text>
<text x="312.8" y="32">TP1</text>
<text x="321" y="33.6">JP1</text>
<text x="321.5" y="35.9">4V</text>
<text x="327.7" y="33.2">+4V</text>
<text x="89.7" y="47.3">U2</text>
<text x="266.9" y="47.3">U1</text>
<text x="301.7" y="45.3">R1</text>
<text x="301.8" y="47.6">43K</text>
<text x="87.7" y="49.6">TP4056</text>
<text x="89.9" y="50" transform="rotate(-90 89.9 50)">9</text>
<text x="264.9" y="49.6">FP6298</text>
<text x="25.8" y="60">J1</text>
<text x="82.3" y="55.3">VCC</text>
<text x="82.3" y="59.1">CE</text>
<text x="90.8" y="59.2" transform="rotate(-90 90.8 59.2)">SOCKET</text>
<text x="95.7" y="55.3">BAT</text>
<text x="261.4" y="54">PGND</text>
<text x="261.4" y="59.1">OC</text>
<text x="272.3" y="54">LX</text>
<text x="21" y="62.3">USB_B_Micro</text>
<text x="39.9" y="64.5">VIN</text>
<text x="40.4" y="62.2">J3</text>
<text x="65.4" y="60.6">D2</text>
<text x="73.1" y="60.6">D3</text>
<text x="130.3" y="61.7">BAT</text>
<text x="209.8" y="60.4">C1</text>
<text x="210" y="64.2">470u</text>
<text x="219.9" y="60.4">C2</text>
<text x="220.2" y="64.2">220u</text>
<text x="261.4" y="64.2">Vcc</text>
<text x="272.2" y="64.2">FB</text>
<text x="322" y="63.1">C3</text>
<text x="322.2" y="65.4">220u</text>
<text x="24.6" y="66.7">VBUS</text>
<text x="27.2" y="71.8">D+</text>
<text x="55.9" y="66.6">STBY</text>
<text x="64.2" y="70.7">R5</text>
<text x="71.8" y="70.7">R6</text>
<text x="73.7" y="66.6">CHRG</text>
<text x="82.3" y="71.8">CHRG</text>
<text x="94.4" y="71.8">TEMP</text>
<text x="147.5" y="70.4">R8</text>
<text x="165.8" y="69.4">R4</text>
<text x="165.9" y="71.7">47K</text>
<text x="198.8" y="66.9">R2</text>
<text x="198.9" y="69.2">4K7</text>
<text x="237.7" y="69.3">R7</text>
<text x="261.4" y="69.3">EN</text>
<text x="268.6" y="71.4" transform="rotate(-90 268.6 71.4)">EP</text>
<text x="270.6" y="69.3">GND</text>
<text x="301.7" y="71.9">R3</text>
<text x="23.5" y="77.8" transform="rotate(-90 23.5 77.8)">Shield</text>
<text x="26" y="77.8" transform="rotate(-90 26 77.8)">GND</text>
<text x="27.7" y="76.9">ID</text>
<text x="56.5" y="74.5">C4</text>
<text x="56.6" y="76.8">47u</text>
<text x="64.2" y="73">1K</text>
<text x="71.8" y="73">1K</text>
<text x="82.3" y="75.6">STDBY</text>
<text x="90.8" y="77.8" transform="rotate(-90 90.8 77.8)">GND</text>
<text x="94.1" y="75.6">PROG</text>
<text x="126.5" y="75">J2</text>
<text x="147" y="72.7">47K</text>
<text x="200.1" y="77.1">D4</text>
<text x="236.5" y="73.1">47K</text>
<text x="301.8" y="74.3">7K5</text>
<text x="116.3" y="79.6">R9</text>
<text x="116.4" y="81.9">1K2</text>
<text x="165.9" y="79.6">R10</text>
<text x="165.9" y="81.9">7K5</text>
<text x="179.7" y="79.6">C5</text>
<text x="179.9" y="81.9">100n</text>
<text x="199.8" y="79.4">PWR</text>
<text x="88.3" y="94">GND</text>
<text x="162" y="90.2">GND</text>
<text x="276.3" y="94">GND</text>
<text x="25.5" y="111.9">+4V</text>
<text x="135.2" y="113.2">+3.3V</text>
<text x="264.2" y="108.1">+4V</text>
<text x="225.6" y="118.8">JP3</text>
<text x="289.1" y="116.4">R11</text>
<text x="289.2" y="118.7">100K</text>
<text x="100" y="123.8">JP4</text>
<text x="106" y="120.8">+3.3V</text>
<text x="214.6" y="121.1">Jumper_3_Open</text>
<text x="273.3" y="122.6">SIM800L</text>
<text x="100" y="126.1">3V3</text>
<text x="128.5" y="129">C6</text>
<text x="140.4" y="131.6">C7</text>
<text x="162.4" y="129">470 R12</text>
<text x="185.2" y="131.5">RxD</text>
<text x="191.1" y="126.7" transform="rotate(-90 191.1 126.7)">VCC</text>
<text x="192.1" y="131.5">EN</text>
<text x="258.8" y="131.5">DTR</text>
<text x="258.8" y="128.9">RING</text>
<text x="266.1" y="126.7" transform="rotate(-90 266.1 126.7)">VCC</text>
<text x="267.2" y="130.2">NET</text>
<text x="310.8" y="128.8">R13</text>
<text x="310.8" y="131.1">4K7</text>
<text x="38.8" y="138">C9</text>
<text x="94.6" y="135.4">C8</text>
<text x="94.9" y="137.8">470uF</text>
<text x="122.4" y="136.6">100n</text>
<text x="140.2" y="135.3">220u</text>
<text x="162.4" y="137.9">470 R14</text>
<text x="185.2" y="135.3">TxD</text>
<text x="191" y="135.3">PPS</text>
<text x="258.8" y="134">MIC+</text>
<text x="258.8" y="136.6">MIC-</text>
<text x="267" y="135.3">RXD</text>
<text x="267.2" y="132.8">RST</text>
<text x="267.2" y="137.8">TXD</text>
<text x="285.2" y="135.2">MMBT3904</text>
<text x="292.4" y="132.9">Q1</text>
<text x="39" y="140.3">220u</text>
<text x="191.1" y="141.3" transform="rotate(-90 191.1 141.3)">GND</text>
<text x="210.3" y="140.5">C10</text>
<text x="222.9" y="140.5">C11</text>
<text x="233.1" y="140.5">C12</text>
<text x="243.2" y="140.5">C13</text>
<text x="258.8" y="141.6">SPK-</text>
<text x="258.8" y="139.1">SPK+</text>
<text x="266.1" y="143.8" transform="rotate(-90 266.1 143.8)">GND</text>
<text x="177.3" y="145.5">TOPGNSS</text>
<text x="193.2" y="145.5">U5</text>
<text x="210.1" y="144.2">1000u</text>
<text x="222.6" y="144.2">10p</text>
<text x="232.7" y="144.2">33p</text>
<text x="242.9" y="144.2">10u</text>
<text x="271.9" y="148">U4</text>
<text x="82" y="156.2">GND</text>
<text x="263.6" y="156.2">GND</text>
<text x="69.2" y="171.6">+3.3V</text>
<text x="239.7" y="173.3">R17</text>
<text x="239.7" y="175.6">4K7</text>
<text x="259" y="177.4">Q3</text>
<text x="259.3" y="179.7">MMBT3904</text>
<text x="287.6" y="177.9">+3.3V</text>
<text x="296" y="177.9">+4V</text>
<text x="133.3" y="182.7">ESP32-WROVER</text>
<text x="139.2" y="180.4">U7</text>
<text x="203.9" y="182.1" transform="rotate(-90 203.9 182.1)">1K</text>
<text x="206.2" y="183.1" transform="rotate(-90 206.2 183.1)">R16</text>
<text x="367.8" y="183.7">R29</text>
<text x="203.9" y="188.4" transform="rotate(-90 203.9 188.4)">1K</text>
<text x="206.2" y="189.5" transform="rotate(-90 206.2 189.5)">R18</text>
<text x="309.4" y="189.9">SENSOR</text>
<text x="309.6" y="187.6">J5</text>
<text x="367.8" y="186">4K7</text>
<text x="89.1" y="194.4" transform="rotate(-90 89.1 194.4)">J4</text>
<text x="91.4" y="194" transform="rotate(-90 91.4 194)">FDTI232+</text>
<text x="139.1" y="193.4" transform="rotate(-90 139.1 193.4)">VDD33</text>
<text x="148.9" y="195">EN</text>
<text x="202.7" y="197.7">R20</text>
<text x="209.1" y="194.6" transform="rotate(-90 209.1 194.6)">R19</text>
<text x="211.4" y="193.5" transform="rotate(-90 211.4 193.5)">1K</text>
<text x="358.3" y="192.4">D6</text>
<text x="367.2" y="193.8">YELLOW</text>
<text x="65.8" y="201.5">R21</text>
<text x="66.9" y="203.8">1K</text>
<text x="98.9" y="202.7">470 R22</text>
<text x="129.3" y="202.6">IO22</text>
<text x="129.3" y="200.1">IO23</text>
<text x="140.5" y="201.3">SENSOR_VN</text>
<text x="140.6" y="198.8">SENSOR_VP</text>
<text x="147.5" y="203.9">IO34</text>
<text x="202.7" y="200">5K1</text>
<text x="295.4" y="202">GND</text>
<text x="355.6" y="198.7">GREEN</text>
<text x="373.5" y="198.8">D9</text>
<text x="129.3" y="207.7">RXD0</text>
<text x="129.3" y="205.1">TXD0</text>
<text x="147.5" y="206.4">IO35</text>
<text x="147.5" y="209">IO32</text>
<text x="357.1" y="207.6">D7</text>
<text x="373.4" y="206.5">RED</text>
<text x="53.3" y="214.2">SW2</text>
<text x="98.9" y="210.3">470 R23</text>
<text x="129.3" y="215.3">IO18</text>
<text x="129.3" y="212.8">IO19</text>
<text x="129.3" y="210.2">IO21</text>
<text x="147.5" y="214">IO25</text>
<text x="147.5" y="211.5">IO33</text>
<text x="198.6" y="212.1">GND</text>
<text x="277.4" y="211">+3.3V</text>
<text x="353.1" y="214">BLUE</text>
<text x="370.9" y="214.1">D8</text>
<text x="51.3" y="216.5">RESET</text>
<text x="72.2" y="216.7">C14</text>
<text x="73.5" y="219">1u</text>
<text x="92.2" y="217.2">GND</text>
<text x="129.3" y="220.4">IO4</text>
<text x="129.3" y="217.8">IO5</text>
<text x="147.5" y="216.6">IO26</text>
<text x="147.5" y="219.1">IO27</text>
<text x="147.5" y="221.7">IO14</text>
<text x="246.4" y="218.6">+4V</text>
<text x="259.2" y="221.3">D5</text>
<text x="309.6" y="216.8">J6</text>
<text x="309.6" y="219.1">I2C</text>
<text x="359.2" y="220.4">4K7</text>
<text x="69" y="227.4">GND</text>
<text x="129.3" y="225.5">IO2</text>
<text x="129.3" y="222.9">IO0</text>
<text x="147.5" y="224.2">IO12</text>
<text x="147.5" y="226.7">IO13</text>
<text x="257.6" y="223.6">DIODE</text>
<text x="359.2" y="222.7">R30</text>
<text x="129.3" y="233.1">SD0</text>
<text x="129.3" y="230.5">SD1</text>
<text x="129.3" y="228">IO15</text>
<text x="148" y="230.5">SD2</text>
<text x="148" y="233.1">SD3</text>
<text x="257.2" y="233.4">BZ1</text>
<text x="292.8" y="231.2">GND</text>
<text x="129.3" y="235.6">CLK</text>
<text x="147.3" y="235.6">CMD</text>
<text x="256" y="235.7">Buzzer</text>
<text x="70.1" y="244.6">C15</text>
<text x="88.4" y="244.7">C16</text>
<text x="98.5" y="244.7">C17</text>
<text x="135.3" y="241.6" transform="rotate(-90 135.3 241.6)">GND</text>
<text x="137.8" y="241.6" transform="rotate(-90 137.8 241.6)">GND</text>
<text x="140.3" y="241.6" transform="rotate(-90 140.3 241.6)">GND</text>
<text x="142.9" y="241.6" transform="rotate(-90 142.9 241.6)">GND</text>
<text x="184.4" y="242">BP1</text>
<text x="199.5" y="242">SW3</text>
<text x="70.4" y="248.4">1000u</text>
<text x="88.4" y="247">22u</text>
<text x="98.6" y="247">100n</text>
<text x="256.2" y="248.2">R15</text>
<text x="256.2" y="250.5">10K</text>
<text x="182.3" y="256.6">GND</text>
<text x="274.3" y="252.3">Q2</text>
<text x="274.5" y="254.6">MMBT3904</text>
<text x="140.4" y="260.4">GND</text>
<text x="270" y="269.3">GND</text>
</g>
<g font-size="1.4" fill="#008484">
<text x="63.9" y="118.5">U3</text>
<text x="58.9" y="120.4">ME6211-LDLN030</text>
<text x="59.4" y="128.8">IN</text>
<text x="67.1" y="128.8">OUT</text>
<text x="59.4" y="133.9">EN</text>
<text x="65.3" y="137.5" transform="rotate(-90 65.3 137.5)">GND</text>
<text x="68" y="135.2">PG</text>
</g>
<g font-size="1.4" fill="#840000">
<text x="56.1" y="128.1">1</text>
<text x="72.6" y="128.1">5</text>
<text x="56.1" y="133.1">3</text>
<text x="72.6" y="134.4">4</text>
<text x="64.5" y="140.1" transform="rotate(-90 64.5 140.1)">2</text>
</g>
<text font-size="1.1" fill="#840084" x="56.2" y="122">Package_TO_SOT_SMD:SOT-23-5</text>
</svg>
